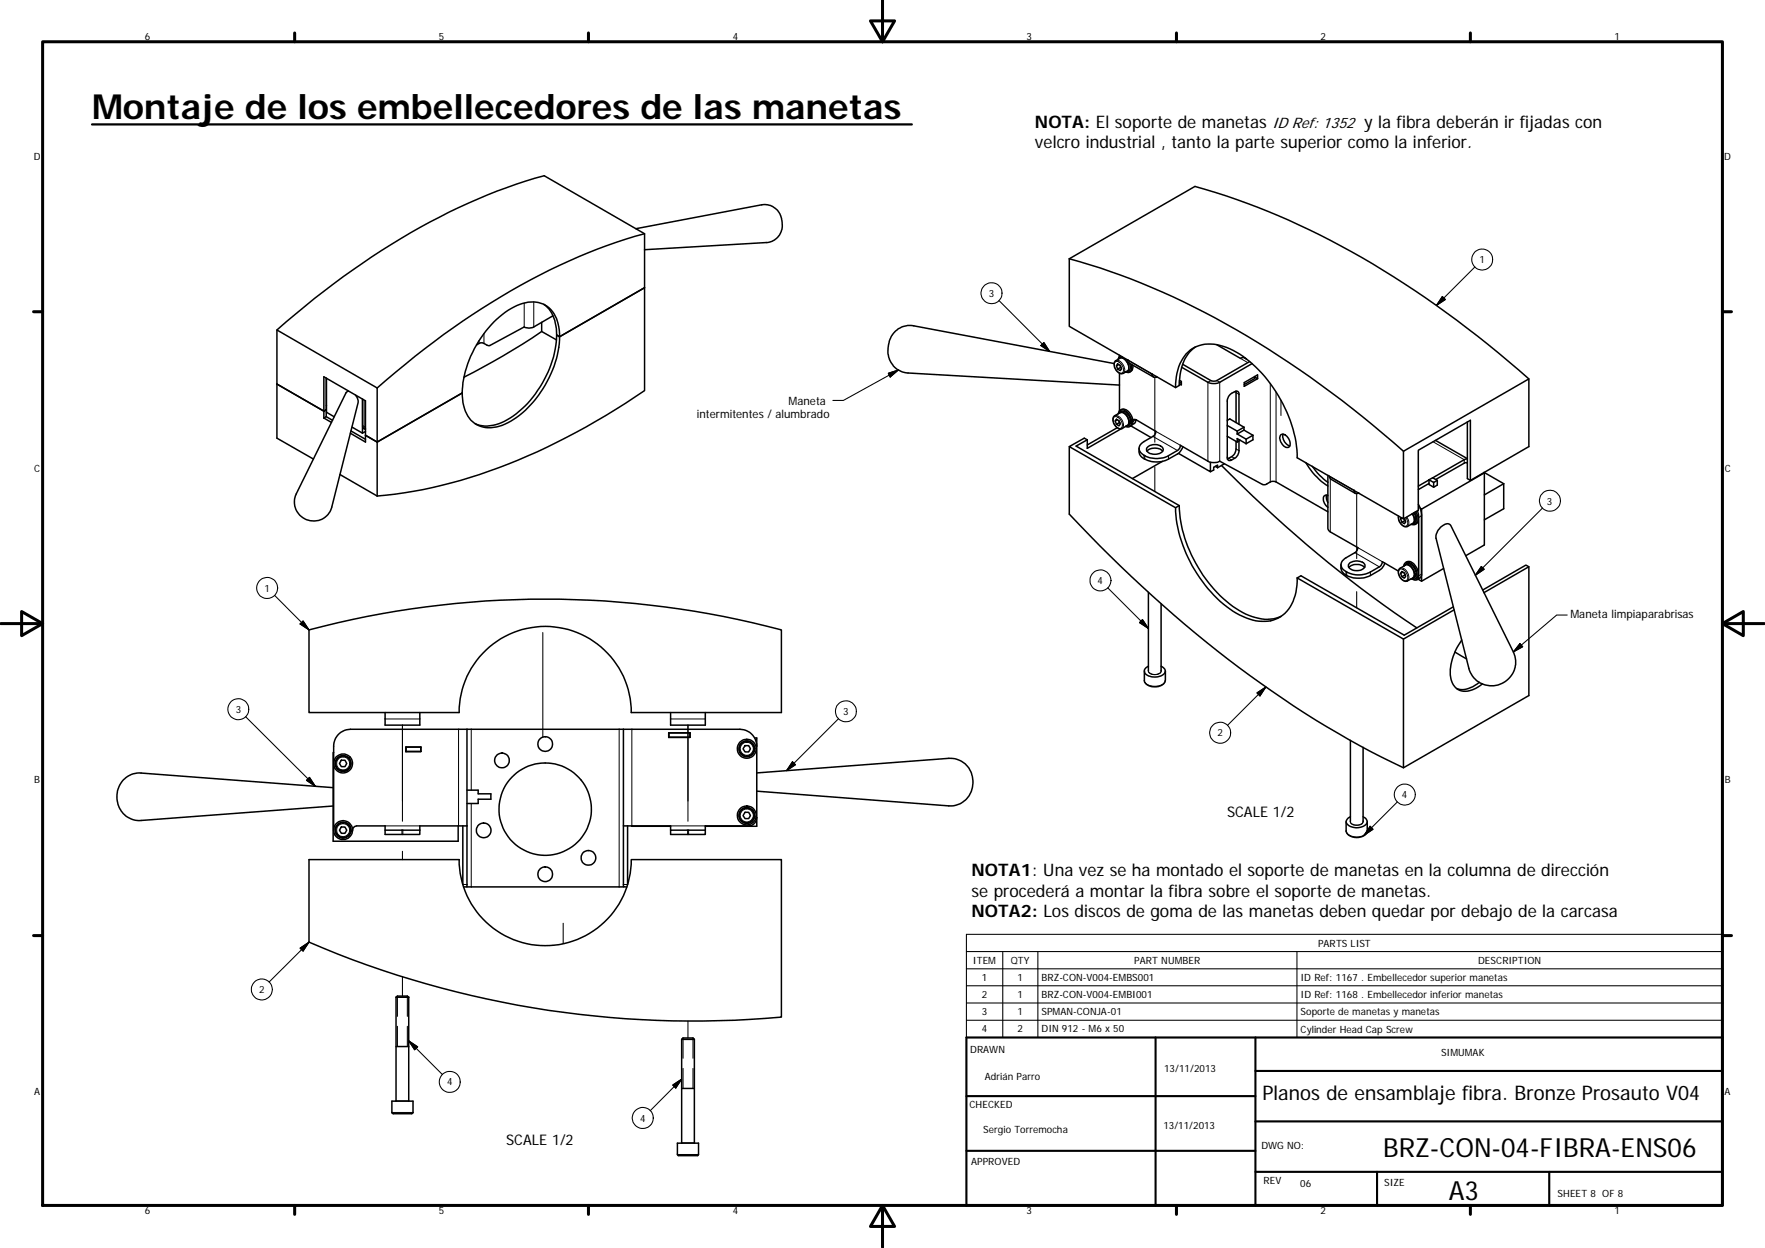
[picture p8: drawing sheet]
<svg xmlns="http://www.w3.org/2000/svg" width="297mm" height="210mm" viewBox="0 0 297 210" stroke-linecap="round" stroke-linejoin="round" font-family="sans-serif">
<g fill="none" stroke="#000" stroke-width=".18">
<path d="M168.1 50.6l8.6 8.5M175.7 57.6l1 1.5-1.5-1zM242.7 49.9l.5 .5-1.5 1zM248.2 44.9l-6.5 6.5M149.5 62.8l1.7-.5-1.4 1.1zM151.2 62.3l-9.3 5.1h-1.7M194.3 63.5v10.9M194.3 78.5v4.2M215.6 67.3v2.6M186.4 98.9l6.9 6.8M228.3 83.1v10.9M228.3 99.5v2.8"/>
<path d="M249.3 95.3l.5 .5-1.5 1zM259.6 85.5l-11.3 11.3M46.2 100.2l5.8 5.8M51 104.5l1 1.5-1.5-1zM91.4 106.4v17.7M192.3 104.2l1 1.5-1.5-.9zM211.5 116.6l1.5-1-1 1.5zM213 115.6l-6.4 6.4M255.8 108.3l.5 .5-1.6 .9zM263.8 103.5h-1.8l-7.3 6.2M41.3 120.6l11.8 11.7M51.6 131.3l.5-.5 1 1.5z"/>
<path d="M67.7 122v16.2M115.8 122v16.2M133.4 128.2l.5 .5-1.5 1zM141.1 120.9l-8.7 8.8M230.6 139l.5 .5-1.5 1zM235.2 134.9l-5.6 5.6M50.5 159.5l1.5-1-1 1.5zM52 158.5l-6.7 6.7M67.7 143.2v1.4M94.8 155.3v3.5M162.6 157.2h127.3v17.4h-127.3zM66.9 167.6v3.4"/>
<path d="M66.9 172.7v3.4M67.7 164.3v3.3M68.6 167.6v3.4M68.6 172.7v3.4M68.8 175.1l5.7 5.7M68.8 175.1l1.5 1-.5 .5zM115 174.6v3.5M115 179.8v3.3M115.8 171.8v2.8M116.6 174.6v3.5M116.6 179.8v3.3M162.6 160.1h127.3"/>
<path d="M162.6 163h127.3M162.6 165.9h127.3M162.6 168.8h127.3M162.6 171.7h127.3M168.8 160.1v14.5M174.7 160.1v14.5M218.3 160.1v14.5M113.2 182.6l1.5-1-1 1.5zM114.7 181.6l-5.3 5.3"/>
<circle cx="166.9" cy="49.3" r="1.76"/>
<circle cx="249.4" cy="43.7" r="1.77"/>
<circle cx="45" cy="98.9" r="1.77"/>
<circle cx="185.2" cy="97.7" r="1.78"/>
<circle cx="260.8" cy="84.2" r="1.77"/>
<circle cx="40.1" cy="119.3" r="1.76"/>
<circle cx="142.4" cy="119.7" r="1.76"/>
<circle cx="205.3" cy="123.3" r="1.77"/>
<circle cx="236.4" cy="133.7" r="1.76"/>
<circle cx="44.1" cy="166.5" r="1.78"/>
<circle cx="75.7" cy="182" r="1.76"/>
<circle cx="108.2" cy="188.1" r="1.76"/>
</g>
<g fill="none" stroke="#000" stroke-width=".25">
<path d="M107 38.5l21.2-4a3.1 3.1 0 0 1 3.5 3.5 2.84 2.84 0 0 1-2.7 2.8l-20.5 1.2M108.5 39.3a103.3 103.3 0 0 0-32.2 15.9 147.5 147.5 0 0 0-12.8 10.1M46.6 55.5l16.9 9.8M91.2 54.2v1.6a119.1 119.1 0 0 1-13.1 7.7M91.2 55.8l2.5 1.4M91.5 51.2a6 6 0 0 1 2.2 5.2M93.1 53.1l-3.3 1.9a1.77 1.77 0 0 1-1.6 0l-5.7 3.1h-.6a1.2 1.2 0 0 0-1.7-.1M93.7 56.4l.5 .3M93.7 56.4a17.9 17.9 0 0 1-8.8 14.5 5.9 5.9 0 0 1-5 .4M94.2 56.7l14.3-8.3v-9.1l-16.9-9.7a102.7 102.7 0 0 0-32.2 15.8 137.8 137.8 0 0 0-12.8 10.1v9.1M94.2 56.7a5.6 5.6 0 0 0-2.8-5.5 5.9 5.9 0 0 0-5.4 .7 18.2 18.2 0 0 0-8.2 14.2M94.2 56.7a17.9 17.9 0 0 1-8.7 14.4 5.1 5.1 0 0 1-6.3-.4 6.9 6.9 0 0 1-1.4-4.6"/>
<path d="M94.2 56.7l14.3-8.3v17.3a106.3 106.3 0 0 1-34.2 16l-4.7 1-6.1 .8M180 43.5a127.7 127.7 0 0 1 38.7 18.7 182.7 182.7 0 0 1 17.5 13.7M180 43.5v11.4l17.8 10.3 .7-.3a7.9 7.9 0 0 1 2.3-6.2l.4-.3M180 43.5l21.1-12.1a129.5 129.5 0 0 1 38.7 18.7 182.7 182.7 0 0 1 17.5 13.7v11.3l-9.8 5.7M188.4 59.8v.1M188.5 59.8l-.3 .6M204.8 58l4 2.3 .4-.1 .6 .2M46.6 64.6l7.9 4.6 .4-.3M46.6 64.6v9.1l6.1 3.5M54.5 70.3l1.3 .8M54.5 70.3v-6.9l7 4v7l-2.5-1.5M54.9 63.6v6.5"/>
<path d="M54.9 70.1l1.1 .6M54.9 70.1l-.4 .2M54.9 68.2h.1M54.9 63.6v5.8l1.3 .7M57.2 79.8l6.3 3.7M58.6 65.8l-.4 .3-8.4 17a3.2 3.2 0 0 0 1.8 4.4 3.2 3.2 0 0 0 4.2-2.2l4.5-17.5-.1-.7-.4-.6M59.1 72.5l2.4 1.4M59.2 71.9l1.8 1M61 67.2v5.7M61 67.2v4.6l.2 .3 .3 .2M61.4 67.4l.1 4.8M61.5 72.6l-.5 .3"/>
<path d="M63.5 65.3v18.2M77.8 66.1l-14.3 8.3-2-1.2M180 75.1v11.4a202.2 202.2 0 0 0 45.1 36.8l5.5 3.1 5.6 2.8 21.1-12.2v-21.6l-.5-.3-7.3 4.2M183 74l-.5-.3-2.5 1.4 17.8 10.3M183 74l-1.9 1.1 17.4 10M187.4 70.1l1.1-.7a1.46 1.46 0 0 1 1.4 2l-1.1 .7a1.46 1.46 0 0 1-1.4-1.9zM187.5 61.2l-33.7-6.4a3.8 3.8 0 0 0-4.3 4 3.7 3.7 0 0 0 3.3 4l35.6 2M187.9 70.5l.4 .3 .2 .5-.2 .3-.4-.2-.2-.6zM188 72l-5 2.9M188 70.6l-.3 .2M188.1 61.2l.4 .3 .3 .6-.3 .3-.4-.3-.2-.5zM188.2 60.5a.73 .73 0 0 1 1.2 .1 1.53 1.53 0 0 1 .4 1.9l-.4 .1"/>
<path d="M188.3 61.3l-.4 .3M188.3 70.8l.1 .3M188.4 62.8v6.3M188.4 71.1l-.5 .3M188.4 71.1h.1M188.4 60.3l-.6 .4a1.32 1.32 0 0 0 .4 1.9l.6 .3 .9-.5M188.4 69.3a.99 .99 0 0 1 1.5 .5l.3 .7a.44 .44 0 0 1-.1 .6M188.5 61.5l.1 .3M188.5 69a1.23 1.23 0 0 1 1.8 .8 1.27 1.27 0 0 1-.2 2M188.6 61.8l-.5 .3M188.6 61.8h.1M188.7 72.2l-5.7 3.2v-1.4"/>
<path d="M188.8 60l-.4 .2M189.4 62.6h.1M189.7 60.5l.1 .1M189.8 60.6h.1M189.8 60.6l.2 .5 4.1 2.3M190 71.2h.1M190 71.1h.1M190.1 71.1a1.71 1.71 0 0 0-1.6-1.8l-.3 .3a.71 .71 0 0 1 .5-.7 .71 .71 0 0 1 .8 .3 1.98 1.98 0 0 1 .7 2.5l-.3 .1-.5-.1h.3l.4-.5M190.1 61.1a1 1 0 0 1-.4 1.4M190.2 71h.1M190.3 71l-.2 .2M190.3 71l-.1 .4-.4 .3"/>
<path d="M190.3 71.6l3.4 2M190.3 61.3a.92 .92 0 0 1-.5 1.4l-.3-.1M190.6 61.4a.91 .91 0 0 1-.5 1.2M191.2 70.6l3.3 2v.3l-.4 .5-1.6 .9a1.24 1.24 0 0 0-.8 1.2 1.24 1.24 0 0 0 1 1.2 4.3 4.3 0 0 0 4 0l1.6-1 .3-.3 .1-.5 4.6 2.7a2.21 2.21 0 0 0 2 0l7.2 3.9h.5l.9-.5h.7l8.9 5.1M191.2 70.6h-.4l-.1 .3M191.2 70.6l-.2 .5-.5 .4M193 75.9a1.92 1.92 0 0 1 2.7 0M193.1 75.3a1.77 1.77 0 0 1 2.7 .3 1.44 1.44 0 0 1-2 .7 .72 .72 0 0 1-.7-1zM193.9 62.9h.1M193.9 62.9a.46 .46 0 0 0 .2 .5 .46 .46 0 0 0 .6 0M195.6 77.6l-5 2.9M197.8 65.2a7.4 7.4 0 0 1 2.8-6.5 6.9 6.9 0 0 1 6.9 .2 22.4 22.4 0 0 1 10.1 13.3l.5 2.1 .2 2.7 17.9 10.3 2.5-1.4v-10.1l8.8-5.1v10.1"/>
<path d="M198.3 76.3l5.4 3.1v-1.6M198.5 64.3l.3 .2M198.5 64l.3 .2v.6l-.3-.2M199.1 75.2l-.8 1.1-1.6 .9a3.9 3.9 0 0 1-4.8-.6l-.2-1.2M204.5 78.5l.4 .2M204.9 78.7v-.4l-.6 .3v.5l-.6 .3M205.6 78.3a210.2 210.2 0 0 0 32.8 27.3M206.1 78l-1.2 .7M206.5 70.7l.5-.2 2.4 1.4M206.5 71.6l1.7 .9M206.5 73.4l1.7 1M208 65.8v5.3"/>
<path d="M208 74.3v1.2a1.8 1.8 0 0 1-1.3 1.7h-.1M208.2 73l1.5 .9M208.2 72.5v.5M208.5 71.4v-5a.45 .45 0 0 0-.2-.5 .45 .45 0 0 0-.5 0 1.73 1.73 0 0 0-1.3 1.6v9.5a.44 .44 0 0 0 .2 .5 .44 .44 0 0 0 .6-.1 1.77 1.77 0 0 0 1.2-1.6v-1.6M208.7 74.1l-.5 .3v-.6l1.5 .9M209.4 72.4l1.5 .8M209.4 71.9l-1.2 .6M209.4 71.9v.5M209.4 72.4l-1.2 .6M209.4 64.4l2.2-1.3v.6l-2.2 1.3zM209.7 73.9v.8M209.7 60.4h.1"/>
<path d="M210.3 60.8l-5.5 3.2-.5 .1-.5-.1-4.8-2.7M210.7 61.2l-5.4 3.1a2.41 2.41 0 0 1-2 0l-4.4-2.5M210.9 73.2l-1.2 .7M210.9 73.2v.8l-1.2 .7M211.2 63.4v.3l-1.8 1M211.2 63.4l.4 .3M215.6 73.2a1.06 1.06 0 0 1 1.4 .8 .87 .87 0 0 1-.3 1.3 1.65 1.65 0 0 1-1.2-2zM215.9 73a1.73 1.73 0 0 0 1.2 2M219.7 77.8a11.2 11.2 0 0 0 3.8 4M220.8 78.4a10.5 10.5 0 0 0 2.7 2.8M223.5 80v9l.4 .5 4.6 2.6-.1 .5-.3 .3-1.6 1a1.19 1.19 0 0 0-.4 2 4.2 4.2 0 0 0 4.5 .3l1.8-1 .2-.7 2.7 1.6M241.6 74.1l5.3 3.1"/>
<path d="M246.7 77.9l-5.1 2.8M246.8 77.8l.1 .1M246.9 77.2l-.5 .1-5.3 3.1M246.9 71v9.5l.6 .3M249.7 79.5l.1 .1-10.6 6.1-.2-.2M249.8 79.5l3.3 1.9M249.8 79.6v12.1l-3.1 1.8M257.3 63.8l-21.1 12.1v11.4M193.3 99.7v13.2M197.8 85.4a22.5 22.5 0 0 0 10.3 17.8 7.6 7.6 0 0 0 6.6 1 5.9 5.9 0 0 0 3.5-5.1l.1-1.9M198.5 85.1l-.7 .3M198.5 85.1a22.7 22.7 0 0 0 10.1 17.6 7.5 7.5 0 0 0 7 1"/>
<path d="M218.3 97.2l.6-.3 17.4 10 8.3-4.8M218.3 97.2l17.9 10.3 8.5-4.9M223.3 83.3l-.1 .7 .3 .5M223.5 83.4a.57 .57 0 0 0-.7 .1 .57 .57 0 0 0-.1 .6l.2 .6 .6 .7M223.7 80.1l.3 .5 4.1 2.4M223.7 80.1h.1M227 95.5a1.98 1.98 0 0 1 2.7 0M227.2 94.7a1.95 1.95 0 0 1 2.5 .3 1.01 1.01 0 0 1-1.3 1 1.25 1.25 0 0 1-1.5-.9zM227.9 82.5a.45 .45 0 0 0 .2 .5 .45 .45 0 0 0 .6-.1M227.9 82.5h.1M233 94.7l-.5 1-1.9 1.1a4 4 0 0 1-4.8-.7l-.1-.5v-.6M235.5 95.7l1-.6a1.48 1.48 0 0 1 1.5 1.6l-.2 .5-.9 .5a1.38 1.38 0 0 1-1.6-1.5z"/>
<path d="M235.9 87.1l-.2 .2 .2 .6 .4 .2 .3-.3-.3-.6 .1 .4M235.9 96.2l.4 .2 .3 .6-.3 .3-.4-.3-.2-.5zM236 87.1l-.3 .2M236.1 96.3l-.4 .2M236.3 95.2a.7 .7 0 0 1 .4-.6 .7 .7 0 0 1 .8 .2 2.12 2.12 0 0 1 .9 2.4l-.4 .3-.5-.1 .4-.1 .2-.4M236.3 95.2a.63 .63 0 0 1 1.1 0 1.87 1.87 0 0 1 .7 1.6M236.3 96.4l.1 .4M236.4 87.6l-.5 .3M236.4 87.6h.1M236.4 96.8l-.5 .2M236.4 96.8h.1M236.5 95a1.09 1.09 0 0 1 1.6 .7l.1 .2a.65 .65 0 0 1-.1 .9"/>
<path d="M236.6 94.6a1.14 1.14 0 0 1 1.6 .6 1.5 1.5 0 0 1 .2 2.1l-.2 .1M237.7 86.5a1.19 1.19 0 0 1 .1 1.6l-.9 .5a1.44 1.44 0 0 1-1.6-1.6l.1-.2M237.7 86.4l.4 1M237.9 86.3l.3 .4a.48 .48 0 0 1-.1 .7M238 96.9h.1M238 96.8h.1M238 87.5h.1M238 87.4h.1M238.1 86.2a1.65 1.65 0 0 1 .1 2l-.2 .1-.5-.1M238.1 87.5l-.1 .5-.5 .2M238.2 87.2h.1M238.2 96.6h.1"/>
<path d="M238.2 86.1a1.49 1.49 0 0 1 .2 2l-.2 .1M238.3 96.6l-.2 .3M238.3 87.2l-.2 .3M238.3 87.2v.5l-.5 .4M238.3 96.6l-.1 .4-.4 .3M238.6 85.9l.2 1.2v9.8a.6 .6 0 0 1-.3 .6 .6 .6 0 0 1-.7 0M238.7 84.8l.4 .9 .1 1.1M239.2 96.6l-.1 .6-.6 .3M239.2 85.7v12.1M240.5 80.8l-1.8 1M240.5 81.3l-1.8 1.1M240.5 80.7v.8l.8 .5 .6-.4v-.8"/>
<path d="M240.5 80.7l.8 .5M241.1 80.4l.8 .4M241.1 80.4l-.6 .3M241.3 81.2v.8M241.9 80.8l-.6 .4M242.4 88.8a1.24 1.24 0 0 1 1.7-.5l10.6 21.4a4 4 0 0 1-2.3 5.4 4 4 0 0 1-5.2-2.6l-5.5-21.9a2.15 2.15 0 0 1 .7-1.8zM242.9 95.7l-3.7 2.1-.6-.4M253.1 81.4v4.2l-3.3 1.9M253.1 81.4l-3.3 1.9M257.3 95.4l-7.6 4.3M52 106a155.6 155.6 0 0 1 79.5 0v13.9h-25.3a14.5 14.5 0 0 0-14.4-14.5 14.5 14.5 0 0 0-14.5 14.5h-25.3zM64.8 119.9v2.1h5.9v-2.1"/>
<path d="M112.9 119.9v2.1h5.8v-2.1M192.6 112.9v1.5a1.57 1.57 0 0 0 1.9 1.1l.9-.2a1.11 1.11 0 0 0 .7-.9v-1.5M193.3 112.1a.83 .83 0 0 0-.7 .8 .83 .83 0 0 0 .7 .8 2.25 2.25 0 0 0 2.8-.6l-.1-.5-.6-.5M195.4 101.6v11.3M236.2 107.5v21.7M244.9 109.7l1.9 1.2M246 107.7a8.9 8.9 0 0 0-1.8 6.6 2.5 2.5 0 0 0 3.8 1.7l1.5-.9M249 114.8a4 4 0 0 1-3.9 1M56.1 132.5l-32.4-2.4a4 4 0 0 0-3.9 2.9 4 4 0 0 0 1.8 4.6l.8 .3 1 .2 32.7-2.5M56.2 126.6h-.1v14.9h21v-2.5M57.4 127.9h.7l.3 .6-.3 .5h-.7l-.3-.5zM57.4 139.1h.7l.3 .6-.3 .5h-.7l-.3-.5z"/>
<path d="M58.2 129.6v.1M58.3 129.5l.1 .1M58.4 129.6a1.34 1.34 0 0 0 .1-2.2 1.34 1.34 0 0 0-2.1 .8 1.34 1.34 0 0 0 1.7 1.6l.1-.1M58.4 129.6l-.2 .1M59 139.8h.1M59 139.9h.1M59.1 139.8v.1M59.1 139.8a1.36 1.36 0 0 0-1.6-1.5 1.36 1.36 0 0 0-.9 2 1.36 1.36 0 0 0 2.2 .3l.3-.7M59.3 139.7l.1-.3 .2-.3 .4-.1h4.8v.7M64.8 139.7h5.9v.7h-5.9zM68.3 126.4h2.5M68.3 125.7h2.5"/>
<path d="M68.3 125.7h2.5v.8h-2.5zM68.3 125.7v.7M70.8 125.7v.7M77.9 139v9.8M78.6 122.7h-19.6a2.84 2.84 0 0 0-2.8 2.8v14.2M78.6 122.7v26.5h-.6M78.6 139h-7.9v.7M78.6 122.7h26.3M78.6 132.9h1.9v.7h2.1v.9h-2.1v.7h-1.9M104.9 139h1.4M104.9 122.7v26.5h.6M104.9 122.7h19.6a2.84 2.84 0 0 1 2.9 2.8"/>
<path d="M105.6 139v9.8M106.3 139h6.6M106.3 139h6.6v.7M112.5 123.3h3.6v.7h-3.6M112.5 123.3h3.6v.8h-3.6zM112.6 123.3v.7M112.9 139.7h5.8v.7h-5.8zM125.4 136.7h.6l.3 .5-.3 .5h-.6l-.4-.5zM125.4 125.5h.6l.3 .5-.3 .5h-.6l-.4-.5zM126.9 137.4h.1M126.9 125.9h.1M126.9 137.3h.1"/>
<path d="M127 125.9a1.34 1.34 0 0 0-2-1 1.34 1.34 0 0 0 0 2.3 1.34 1.34 0 0 0 2-1v-.2M127 137.3a1.34 1.34 0 0 0-1.8-1.4 1.34 1.34 0 0 0-.5 2.2 1.34 1.34 0 0 0 2.2-.4l.1-.3M127 126h-.1M127 125.9v.1M127 137.3v.1M127 124.2h.4v14.8h-8.7M127.4 137.5a1.39 1.39 0 0 1-1.5 1.5h-7.2v.7M127.4 130l32.3-2.4a4 4 0 0 1 3.8 2.4 4 4 0 0 1-.9 4.5 3.6 3.6 0 0 1-2.9 1.1l-32.3-2.5M226.5 138.3v1.5a1.97 1.97 0 0 0 2.8 .9l.2-.1a.99 .99 0 0 0 .6-.8v-1.5M227.3 137.4a.83 .83 0 0 0-.8 .8 .83 .83 0 0 0 .8 .9 2.3 2.3 0 0 0 2.8-.7l-.2-.6-.5-.4M227.3 124.6v13.6M229.4 125.7v12.5"/>
<path d="M52 144.6h25.3a14.5 14.5 0 0 0 14.5 14.5 14.5 14.5 0 0 0 14.4-14.5h25.3v26.5a163.7 163.7 0 0 1-79.5-12.6zM78.6 149.2h26.3M66.7 167.8l-.1 17.5M66.7 167.8l.2-.2h1.7l.2 .2M66.7 167.8h2.1M66.7 176.1h2.1M68.8 167.8v17.5M114.7 174.9v17.4M114.7 174.9h2.2M114.7 174.9a1.27 1.27 0 0 1 1.3-.3h.6l.3 .3M116.9 174.9v17.4M66 185.3h3.5v2l-.2 .1-3.3-.1z"/>
<path d="M114 192.3h3.6l-.1 2.1h-3.4l-.1-.2zM114.7 183.1h2.2"/>
<circle cx="57.7" cy="128.5" r="1.59"/>
<circle cx="57.7" cy="139.7" r="1.59"/>
<circle cx="57.7" cy="139.7" r="1.25"/>
<circle cx="57.8" cy="128.4" r="1.24"/>
<circle cx="81.4" cy="139.7" r="1.23"/>
<circle cx="84.5" cy="127.9" r="1.23"/>
<circle cx="91.8" cy="125.2" r="1.24"/>
<circle cx="91.8" cy="136.1" r="7.8"/>
<circle cx="125.7" cy="126" r="1.24"/>
<circle cx="125.7" cy="126" r="1.59"/>
<circle cx="125.7" cy="137.2" r="1.6"/>
<circle cx="125.7" cy="137.2" r="1.23"/>
<circle cx="91.8" cy="147.1" r="1.24"/>
<circle cx="99" cy="144.4" r="1.24"/>
</g>
<g fill="none" stroke="#000" stroke-width=".17">
<path d="M80.6 57.3v.5M81.4 56.1v1.7M88.2 51v4M89.8 50.8v4.2M61 71.6l.4 .3M187.4 70.2a.95 .95 0 0 1 1.4 .8 .6 .6 0 0 1 .1 .8 .6 .6 0 0 1-.8 .2 1.43 1.43 0 0 1-.7-1.8zM187.6 70a1.49 1.49 0 0 1 1.4 1.9l-.2 .2M187.7 60.9a.94 .94 0 0 1 1.3 .8 .69 .69 0 0 1-.4 1.1 1.46 1.46 0 0 1-.9-1.9zM187.8 60.7a1.28 1.28 0 0 1 1.4 1.2l.1 .6-.3 .3M188.4 60.3a1.46 1.46 0 0 1 1.5 1.6l-.2 .5M189.8 60.6l4.1 2.3M191.2 70.6l-.5 .3"/>
<path d="M192.5 76.6v.6M192.7 76.7v.5M194 73.4l4.2 2.4M194.5 72.6l4.2 2.3M194.6 63.4h.1M196.7 76.7v.5M203.8 64l-.5 .3v13.3M204.8 64l.5 .3v13.3M206.8 77.1l.5 .3M207.3 76.8l.5 .3M208 66.1l.5 .3M208 75.5l.5 .3"/>
<path d="M208.8 60.3l1.2 .7M213.8 64.5v16.6M214.8 66v15.1M241.1 74.3l5.3 3v.6M246.8 77.8l-.1 .1M223.7 80.1l4.2 2.4M223.9 80.5v9M226.5 96.2v.6M226.6 96.2v.6M228 93l4.1 2.4M228.5 92.1l4.1 2.4M228.6 82.9v.1"/>
<path d="M230.6 96.2v.6M235.4 86.8a1.33 1.33 0 0 0 1.3 1.7 1.04 1.04 0 0 0-.1-1.4M235.6 95.8a1.32 1.32 0 0 1 1.3 1.5 .5 .5 0 0 1-.4 .4 .5 .5 0 0 1-.5-.2 1.31 1.31 0 0 1-.4-1.7zM235.6 95.6a1.25 1.25 0 0 1 1.5 1.2v.6l-.2 .3M236.8 87a1.24 1.24 0 0 1 .1 1.6M239.2 86.8l-.4 .3M239.2 96.6l-.4 .3M192.6 114.4a1.42 1.42 0 0 0 1.6 1.1 1.71 1.71 0 0 0 1.9-1.1M193.3 112.9a1.27 1.27 0 0 0 2.1 .1v-.1M193.3 112.7a.86 .86 0 0 0 1.1 .8 .79 .79 0 0 0 1-.8M64.8 139h5.9M64.8 121h5.9"/>
<path d="M67.6 139.7v.7M67.8 139.7v.7M77.2 122.7v16.3M79.3 122.7v10.2M79.3 135.2v14M104.2 122.7v26.5M106.3 122.7v16.3M112.9 139h5.8M112.9 121h5.8M115.7 139.7v.7M115.9 139.7v.7M226.5 139.8a2.01 2.01 0 0 0 2.9 .8l.5-.4 .2-.4"/>
<path d="M227.3 138.2a1.24 1.24 0 0 0 1.8 .4l.3-.4M227.3 138.1a.74 .74 0 0 0 .9 .8 .98 .98 0 0 0 1.2-.7v-.1M77.9 148.8h.7M104.9 148.8h.7M66 187.2h3.5M66.7 185.2h2.1M114 194.2h3.6M114.7 192.3h2.2"/>
<circle cx="57.7" cy="139.7" r="1.1"/>
<circle cx="57.7" cy="128.5" r="1.1"/>
<circle cx="125.7" cy="126" r="1.08"/>
<circle cx="125.7" cy="137.2" r="1.09"/>
</g>
<g fill="none" stroke="#000" stroke-width=".51">
<path d="M148.5 0v7M7.2 7h282.7v195.8h-282.7zM49.6 5.5v1.5M99 5.5v1.5M146.5 3.5h4.1l-2.1 3.5zM198 5.5v1.5M247.5 5.5v1.5M5.6 52.5h1.6M289.9 52.5h1.5M.1 104.9h7.1M3.6 102.9l3.6 2-3.6 2.1zM289.9 104.9l3.5-2v4.1z"/>
<path d="M289.9 104.9h7M5.6 157.4h1.6M289.9 157.4h1.5M49.6 202.8v1.5M99 202.8v1.5M148.5 202.8l2.1 3.6h-4.1zM148.5 202.8v7.1M198 202.8v1.5M247.5 202.8v1.5"/>
</g>
<path d="M162.6 174.6h127.3v28.2h-127.3zM194.5 174.6v28.2M211.3 174.6v28.2M162.6 193.6h48.7M162.6 184.4h48.7M211.3 197.2h78.6M211.3 188.7h78.6M211.3 180.2h78.6M231.8 197.2v5.6M260.7 197.2v5.6" fill="none" stroke="#000" stroke-width=".36"/>
<g fill="#000" stroke="#000" stroke-width=".18">
<path d="M175.7 57.6l1 1.5-1.5-1zM242.7 49.9l.5 .5-1.5 1zM149.5 62.8l1.7-.5-1.4 1.1zM249.3 95.3l.5 .5-1.5 1zM51 104.5l1 1.5-1.5-1zM192.3 104.2l1 1.5-1.5-.9zM211.5 116.6l1.5-1-1 1.5zM255.8 108.3l.5 .5-1.6 .9zM51.6 131.3l.5-.5 1 1.5zM133.4 128.2l.5 .5-1.5 1zM230.6 139l.5 .5-1.5 1zM50.5 159.5l1.5-1-1 1.5z"/>
<path d="M68.8 175.1l1.5 1-.5 .5zM113.2 182.6l1.5-1-1 1.5z"/>
</g>
<path d="M15.5 20.9h138" fill="none" stroke="#000" stroke-width=".38"/>
<text font-size="5.8" x="15.5" y="20">Montaje de los embellecedores de las manetas</text>
<g font-size="4.4">
<text x="232.8" y="194.6">BRZ-CON-04-FIBRA-ENS06</text>
<text x="243.8" y="201.8">A3</text>
</g>
<text font-size="3.4" x="212.4" y="185">Planos de ensamblaje fibra. Bronze Prosauto V04</text>
<g font-size="2.9">
<text x="174.2" y="21.5">NOTA: El soporte de manetas</text>
<text x="174.2" y="25">velcro industrial , tanto la parte superior como la inferior.</text>
<text x="163.5" y="147.4">NOTA1: Una vez se ha montado el soporte de manetas en la columna de dirección</text>
<text x="163.5" y="150.9">se procederá a montar la fibra sobre el soporte de manetas.</text>
<text x="163.5" y="154.4">NOTA2: Los discos de goma de las manetas deben quedar por debajo de la carcasa</text>
</g>
<text font-size="2.6" x="214.1" y="21.5">ID Ref: 1352 y la fibra deberán ir fijadas con</text>
<g font-size="2.5">
<text x="206.5" y="137.4">SCALE 1/2</text>
<text x="85.2" y="192.7">SCALE 1/2</text>
</g>
<g font-size="1.9">
<text x="117.3" y="70.4">intermitentes / alumbrado</text>
<text x="132.7" y="68.1">Maneta</text>
<text x="264.3" y="104">Maneta limpiaparabrisas</text>
</g>
<g font-size="1.7">
<text x="24.4" y="6.8">6</text>
<text x="73.9" y="6.8">5</text>
<text x="123.3" y="6.8">4</text>
<text x="172.8" y="6.8">3</text>
<text x="222.2" y="6.8">2</text>
<text x="271.7" y="6.8">1</text>
<text x="5.7" y="26.8">D</text>
<text x="290.2" y="26.8">D</text>
<text x="249" y="44.3">1</text>
<text x="166.4" y="50">3</text>
<text x="5.8" y="79.3">C</text>
<text x="290.3" y="79.3">C</text>
<text x="260.3" y="84.9">3</text>
<text x="44.5" y="99.6">1</text>
<text x="184.7" y="98.3">4</text>
<text x="39.7" y="120">3</text>
<text x="141.9" y="120.3">3</text>
<text x="204.9" y="123.9">2</text>
<text x="5.8" y="131.8">B</text>
<text x="290.3" y="131.8">B</text>
<text x="235.9" y="134.3">4</text>
<text x="221.8" y="159.3">PARTS LIST</text>
<text x="43.6" y="167.1">2</text>
<text x="163.7" y="162.1">ITEM</text>
<text x="165.2" y="165">1</text>
<text x="165.2" y="168">2</text>
<text x="170.1" y="162.2">QTY</text>
<text x="171.2" y="165">1</text>
<text x="171.2" y="167.9">1</text>
<text x="175.3" y="165.1">BRZ-CON-V004-EMBS001</text>
<text x="175.3" y="168">BRZ-CON-V004-EMBI001</text>
<text x="190.9" y="162.1">PART NUMBER</text>
<text x="218.9" y="165.1">ID Ref: 1167 . Embellecedor superior manetas</text>
<text x="218.9" y="168">ID Ref: 1168 . Embellecedor inferior manetas</text>
<text x="248.7" y="162.2">DESCRIPTION</text>
<text x="165.2" y="170.8">3</text>
<text x="165.2" y="173.7">4</text>
<text x="171.2" y="170.8">1</text>
<text x="171.2" y="173.7">2</text>
<text x="175.3" y="170.8">SPMAN-CONJA-01</text>
<text x="175.3" y="173.7">DIN 912 - M6 x 50</text>
<text x="218.9" y="170.8">Soporte de manetas y manetas</text>
<text x="218.9" y="173.7">Cylinder Head Cap Screw</text>
<text x="163.3" y="177.1">DRAWN</text>
<text x="242.5" y="177.7">SIMUMAK</text>
<text x="5.8" y="184.3">A</text>
<text x="75.2" y="182.6">4</text>
<text x="165.7" y="181.7">Adrián Parro</text>
<text x="195.9" y="180.4">13/11/2013</text>
<text x="290.2" y="184.3">A</text>
<text x="107.7" y="188.7">4</text>
<text x="163.2" y="186.4">CHECKED</text>
<text x="165.5" y="190.6">Sergio Torremocha</text>
<text x="195.8" y="189.9">13/11/2013</text>
<text x="163.4" y="196">APPROVED</text>
<text x="212.3" y="193.4">DWG NO:</text>
<text x="212.7" y="199.2">REV</text>
<text x="218.8" y="199.6">06</text>
<text x="233" y="199.5">SIZE</text>
<text x="262.1" y="201.4">SHEET 8 OF 8</text>
<text x="24.4" y="204.3">6</text>
<text x="73.9" y="204.3">5</text>
<text x="123.3" y="204.3">4</text>
<text x="172.8" y="204.3">3</text>
<text x="222.2" y="204.3">2</text>
<text x="271.7" y="204.3">1</text>
</g>
</svg>
